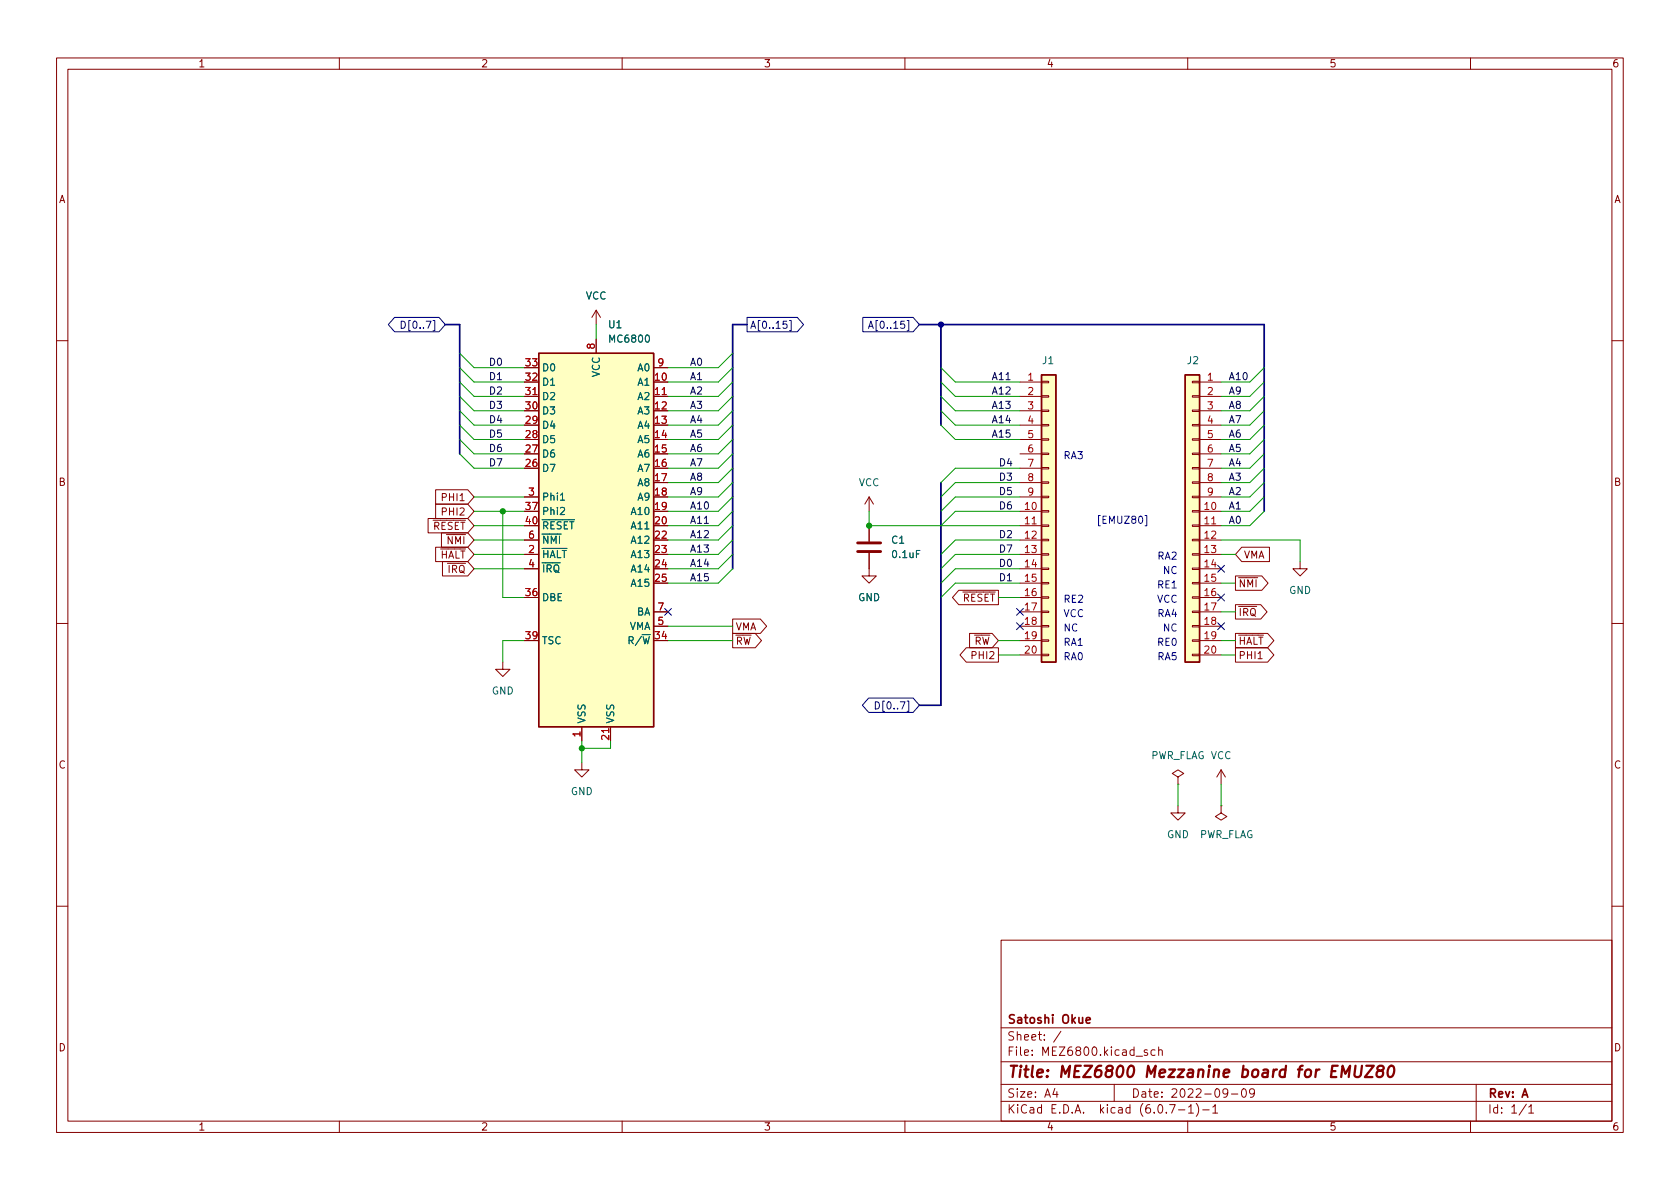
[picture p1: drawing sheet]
<svg xmlns="http://www.w3.org/2000/svg" width="297mm" height="210mm" viewBox="0 0 297 210" stroke-linecap="round" stroke-linejoin="round" font-family="sans-serif">
<g fill="none" stroke="#840000" stroke-width=".18">
<path d="M10 10.2h277v190.1h-277zM12 12.2h273v186.1h-273zM60 10.2v2M110 10.2v2M160 10.2v2M210 10.2v2M260 10.2v2M105.4 54.9l-.8 1.2M105.4 54.9v2.5M105.4 59.9v2.6M105.4 54.9l.8 1.2M10 60.2h2"/>
<path d="M92.7 70.1h2.5M115.6 70.1h2.5M115.6 65h2.5M180.3 67.6h3.8M180.3 70.1h3.8M180.3 72.6h3.8M180.3 75.2h3.8M180.3 77.7h3.8M184.1 77.6h1.3v.2h-1.3zM184.1 75.1h1.3v.2h-1.3zM184.1 72.5h1.3v.3h-1.3zM184.1 70h1.3v.2h-1.3z"/>
<path d="M184.1 67.4h1.3v.3h-1.3zM210.8 77.6h1.3v.2h-1.3zM210.8 75.1h1.3v.2h-1.3zM210.8 72.5h1.3v.3h-1.3zM210.8 70h1.3v.2h-1.3zM210.8 67.4h1.3v.3h-1.3zM212.1 67.6h3.8M212.1 70.1h3.8M212.1 72.6h3.8M212.1 75.2h3.8M212.1 77.7h3.8M285 60.2h2"/>
<path d="M75.7 91.7h7l1.1 1.3-1.1 1.2h-7zM77 89.1h5.7l1.1 1.3-1.1 1.3h-5.7zM77 86.6h5.7l1.1 1.3-1.1 1.2h-5.7zM77 96.8h5.7l1.1 1.2-1.1 1.3h-5.7zM78.1 94.2h4.6l1.1 1.3-1.1 1.3h-4.6zM78.2 99.3h4.5l1.1 1.3-1.1 1.2h-4.5zM92.7 95.5h2.5M92.7 98h2.5M92.7 87.9h2.5M153.7 97.8v4h1.2l-1.2 1.3-1.3-1.3h1.3M153.7 87.9v2.5M153.7 93v2.8"/>
<path d="M153.7 87.9l-.8 1.2M153.7 87.9l.7 1.2M180.3 90.4h3.8M180.3 93h3.8M180.3 95.5h3.8M180.3 98h3.8M180.3 80.3h3.8M180.3 82.8h3.8M180.3 85.3h3.8M180.3 87.9h3.8M184.1 97.9h1.3v.3h-1.3zM184.1 95.4h1.3v.2h-1.3z"/>
<path d="M184.1 92.8h1.3v.3h-1.3zM184.1 90.3h1.3v.2h-1.3zM184.1 87.8h1.3v.2h-1.3zM184.1 85.2h1.3v.3h-1.3zM184.1 82.7h1.3v.2h-1.3zM184.1 80.1h1.3v.3h-1.3zM210.8 97.9h1.3v.3h-1.3zM210.8 95.4h1.3v.2h-1.3zM210.8 92.8h1.3v.3h-1.3zM210.8 90.3h1.3v.2h-1.3zM210.8 87.8h1.3v.2h-1.3zM210.8 85.2h1.3v.3h-1.3z"/>
<path d="M210.8 82.7h1.3v.2h-1.3zM210.8 80.1h1.3v.3h-1.3zM212.1 90.4h3.8M212.1 93h3.8M212.1 95.5h3.8M212.1 98h3.8M212.1 80.3h3.8M212.1 82.8h3.8M212.1 85.3h3.8M212.1 87.9h3.8M219.6 96.8h4.9v2.5h-4.9l-1.2-1.3zM229.9 99.3v1.3h1.2l-1.2 1.2-1.3-1.2h1.3"/>
<path d="M10 110.2h2M88.9 117.1v1.3h1.3l-1.3 1.2-1.3-1.2h1.3M92.7 100.6h2.5M115.6 108.2h2.5M115.6 110.7h2.5M129.5 112h4l1.1 1.3-1.1 1.2h-4zM129.5 109.5h4.9l1.2 1.2-1.2 1.3h-4.9zM169.5 104.4h7v2.5h-7l-1.1-1.2zM170.8 114.5h5.7v2.6h-5.7l-1.1-1.3zM171.4 112h4l1.1 1.3-1.1 1.2h-4zM180.3 100.6h3.8M180.3 103.1h3.8"/>
<path d="M180.3 105.7h3.8M180.3 108.2h3.8M180.3 110.7h3.8M180.3 113.3h3.8M180.3 115.8h3.8M184.1 115.7h1.3v.2h-1.3zM184.1 113.2h1.3v.2h-1.3zM184.1 110.6h1.3v.3h-1.3zM184.1 108.1h1.3v.2h-1.3zM184.1 105.5h1.3v.3h-1.3zM184.1 103h1.3v.2h-1.3zM184.1 100.5h1.3v.2h-1.3z"/>
<path d="M210.8 115.7h1.3v.2h-1.3zM210.8 113.2h1.3v.2h-1.3zM210.8 110.6h1.3v.3h-1.3zM210.8 108.1h1.3v.2h-1.3zM210.8 105.5h1.3v.3h-1.3zM210.8 103h1.3v.2h-1.3zM210.8 100.5h1.3v.2h-1.3zM212.1 100.6h3.8M212.1 103.1h3.8M212.1 105.7h3.8M212.1 108.2h3.8M212.1 110.7h3.8"/>
<path d="M212.1 113.3h3.8M212.1 115.8h3.8M218.4 114.5h5.7l1.1 1.3-1.1 1.3h-5.7zM218.4 106.9h4.5l1.1 1.3-1.1 1.3h-4.5zM218.4 112h5.7l1.1 1.3-1.1 1.2h-5.7zM218.4 101.8h4.7l1.1 1.3-1.1 1.3h-4.7zM222.4 116.5h.8M285 110.2h2M102.9 134.9v1.2h1.2l-1.2 1.3-1.3-1.3h1.3M102.9 128.5v2.6M107.9 128.5v2.6M208.3 137.4l1-.6-1-.7-1 .7 1 .6v1.3"/>
<path d="M208.3 138.7h.1M215.9 136.1l-.8 1.3M215.9 136.1v2.6M215.9 136.1l.8 1.3M208.3 142.5v1.3h1.2l-1.2 1.2-1.3-1.2h1.3M215.9 142.5v1.3l1 .6-1 .6-1-.6 1-.6M215.9 142.5h.1M10 160.2h2M177 166.3h108v32h-108zM285 160.2h2M60 198.3v2M110 198.3v2"/>
<path d="M160 198.3v2M177 194.8h108M177 191.8h108M177 187.8h108M177 181.8h108M186.5 192.5l-.4 1h1M186.9 193v1M187.6 182.4l-1.3 1.9M197 191.8v3M202.9 185.7l-.4-.1-.2 .2 .1 .3 .5 .1v.4h-.6M204.2 185.7l-.4-.1-.3 .3v.4l.1 .3h.6M204.9 185.8l.2-.2 .3 .1 .1 .9"/>
<path d="M204.9 185.1v1.5M206.8 195.3h1l-.7 1.5M208.4 196.3h1.1M210 198.3v2M210.1 195.8l.5-.5v1.5M210.1 196.8h.9M211.5 195.1a1.72 1.72 0 0 1 0 2.3M212.6 196.3h1.2M214.4 195.8l.5-.5v1.5M214.4 196.8h.9M217.1 193.2l-.3 .3h-.3l-.3-.3 .2-.6 .4-.1 .2 .2a.99 .99 0 0 1-.4 1.3h-.2M217.7 193.5h1.2"/>
<path d="M219.7 192.6l.2-.1a.81 .81 0 0 1 .5 .7 .81 .81 0 0 1-.3 .8h-.1a.81 .81 0 0 1-.6-.6 .81 .81 0 0 1 .3-.8zM221.8 193.2l-.3 .3-.4-.1-.2-.2 .2-.6 .4-.1 .2 .2a.99 .99 0 0 1-.3 1.3h-.3M260 198.3v2M261 191.8v6.5M269.9 195.3l-1.3 1.9M270.3 195.8l.4-.5v1.5M270.3 196.8h.9"/>
</g>
<path d="M237.1 190.5l.3-2 .5 1.4 .8-1.4-.2 2M239.7 188.5l-.2 1.6 .1 .3a.66 .66 0 0 0 1-.3l.2-1.6M241.6 188.5h1.3l-1.6 2h1.4M243.8 189.3l-.2-.2-.1-.3a.64 .64 0 0 1 1.1-.1l.1 .2a.66 .66 0 0 1-.9 .4 .65 .65 0 0 0-.3 1.1 .65 .65 0 0 0 .9-.1 .65 .65 0 0 0 0-.9l-.2-.1M245.6 188.7a.46 .46 0 0 1 .5-.2 .46 .46 0 0 1 .4 .3 1.15 1.15 0 0 1-.8 1.7l-.2-.1a1.54 1.54 0 0 1 .1-1.7z" fill="none" stroke="#840000" stroke-width=".4"/>
<path d="M192.1 180.4l.7-.1-.1-.3-.4-.1-.2 .2v.8h.6" fill="none" stroke="#840000" stroke-width=".3"/>
<g fill="#ffffc2" stroke="#ffffc2" stroke-width=".18">
<path d="M209.5 66.3h2.6v50.8h-2.6z"/>
<path d="M184.1 66.3h2.6v50.8h-2.6z"/>
<path d="M95.2 62.5h20.4v66h-20.4z"/>
</g>
<path d="M95.2 62.5h20.4v66h-20.4zM184.1 66.3h2.6v50.8h-2.6zM209.5 66.3h2.6v50.8h-2.6z" fill="none" stroke="#840000" stroke-width=".25"/>
<path d="M151.6 97.5h4.1M151.6 96h4.1" fill="none" stroke="#840000" stroke-width=".51"/>
<path d="M99.1 88.5h.7" fill="none" stroke="#006464" stroke-width=".18"/>
<g fill="none" stroke="#000084" stroke-width=".18">
<path d="M69.8 56.1h7.8l1.1 1.3-1.1 1.3h-7.8l-1.1-1.3zM70.9 56.8a.64 .64 0 0 1 .8 .6 .64 .64 0 0 1-.8 .7zM132.1 56.1h8.9l1.1 1.3-1.1 1.3h-8.9zM139.1 56.8h-.6l-.1 .6 .2-.1h.4l.2 .2-.1 .4-.2 .2-.5-.2M139.6 56.7h.3v1.8h-.3M152.6 56.1h8.8l1.2 1.3-1.2 1.3h-8.8zM153.6 58.1l.4-1.3 .4 1.3M153.7 57.7h.6M215.3 100l1.2 1.2M216.5 100l-1.2 1.2M117.5 107.6l1.2 1.2M118.7 107.6l-1.2 1.2"/>
<path d="M179.7 107.6l1.2 1.2M179.7 110.1l1.2 1.2M180.9 107.6l-1.2 1.2M180.9 110.1l-1.2 1.2M215.3 105l1.2 1.3M215.3 110.1l1.2 1.2M216.5 105l-1.2 1.3M216.5 110.1l-1.2 1.2M153.6 123.4h7.8l1.2 1.3-1.2 1.3h-7.8l-1.1-1.3zM154.8 124.1a.64 .64 0 0 1 .7 .6 .64 .64 0 0 1-.7 .7z"/>
</g>
<path d="M194.5 91.2h-.3v1.8h.3" fill="none" stroke="#0000c2" stroke-width=".18"/>
<path d="M78.7 57.4h2.6v22.9M132.1 57.4h-2.6v43.2M162.6 57.4h60.9v33M166.4 57.4v17.8M166.4 85.3v39.4h-3.8" fill="none" stroke="#000084" stroke-width=".3"/>
<g fill="none" stroke="#009600" stroke-width=".18">
<path d="M105.4 57.4v2.5M81.3 75.2l2.5 2.5h8.9M81.3 77.7l2.5 2.6h8.9M81.3 72.6l2.5 2.6h8.9M81.3 67.6l2.5 2.5h8.9M81.3 62.5l2.5 2.5h8.9M81.3 70.1l2.5 2.5h8.9M81.3 65l2.5 2.6h8.9M129.5 75.2l-2.5 2.5h-8.9M129.5 77.7l-2.5 2.6h-8.9M129.5 72.6l-2.5 2.6h-8.9M129.5 67.6l-2.5 2.5h-8.9"/>
<path d="M129.5 62.5l-2.5 2.5h-8.9M129.5 70.1l-2.5 2.5h-8.9M129.5 65l-2.5 2.6h-8.9M166.4 75.2l2.5 2.5h11.4M166.4 72.6l2.5 2.6h11.4M166.4 67.6l2.5 2.5h11.4M166.4 70.1l2.5 2.5h11.4M166.4 65l2.5 2.6h11.4M223.5 75.2l-2.5 2.5h-5.1M223.5 77.7l-2.5 2.6h-5.1M223.5 72.6l-2.5 2.6h-5.1M223.5 67.6l-2.5 2.5h-5.1"/>
<path d="M223.5 70.1l-2.5 2.5h-5.1M223.5 65l-2.5 2.6h-5.1M81.3 80.3l2.5 2.5h8.9M83.8 90.4h8.9M83.8 98h8.9M83.8 87.9h8.9M83.8 95.5h8.9M83.8 93h8.9M88.9 90.4v15.3h3.8M129.5 80.3l-2.5 2.5h-8.9M129.5 87.9l-2.5 2.5h-8.9M129.5 95.5l-2.5 2.5h-8.9"/>
<path d="M129.5 82.8l-2.5 2.5h-8.9M129.5 85.3l-2.5 2.6h-8.9M129.5 98l-2.5 2.6h-8.9M129.5 93l-2.5 2.5h-8.9M129.5 90.4l-2.5 2.6h-8.9M153.7 90.4v2.6h26.6M180.3 82.8h-11.4l-2.5 2.5M180.3 90.4h-11.4l-2.5 2.6M180.3 98h-11.4l-2.5 2.6M180.3 85.3h-11.4l-2.5 2.6M180.3 87.9h-11.4l-2.5 2.5M180.3 95.5h-11.4l-2.5 2.5"/>
<path d="M215.9 98h2.5M215.9 95.5h14v3.8M223.5 80.3l-2.5 2.5h-5.1M223.5 87.9l-2.5 2.5h-5.1M223.5 82.8l-2.5 2.5h-5.1M223.5 85.3l-2.5 2.6h-5.1M223.5 90.4l-2.5 2.6h-5.1M83.8 100.6h8.9M92.7 113.3h-3.8v3.8M118.1 113.3h11.4M118.1 110.7h11.4M129.5 100.6l-2.5 2.5h-8.9"/>
<path d="M176.5 113.3h3.8M176.5 105.7h3.8M176.5 115.8h3.8M180.3 103.1h-11.4l-2.5 2.6M180.3 100.6h-11.4l-2.5 2.5M215.9 113.3h2.5M215.9 103.1h2.5M215.9 108.2h2.5M215.9 115.8h2.5M102.9 131.1v3.8M107.9 131.1v1.2h-5M208.3 138.7v3.8"/>
<path d="M215.9 138.7v3.8"/>
</g>
<g fill="#009600" stroke="#009600" stroke-width=".18">
<circle cx="88.9" cy="90.4" r=".46"/>
<circle cx="102.9" cy="132.3" r=".46"/>
<circle cx="153.7" cy="93" r=".46"/>
</g>
<circle cx="166.4" cy="57.4" r=".46" fill="#000084" stroke="#000084" stroke-width=".18"/>
<text font-size="2.8" fill="#840000" x="178" y="190.6">Title: MEZ6800 Mezzanine board for EMUZ80</text>
<g font-size="2.1" fill="#840000">
<text x="178" y="184">Sheet: /</text>
<text x="178" y="181">Satoshi Okue</text>
<text x="178" y="186.7">File: MEZ6800.kicad_sch</text>
<text x="178" y="196.9">KiCad E.D.A. kicad (6.0.7-1)-1</text>
<text x="178" y="194.1">Size: A4</text>
<text x="200" y="194.1">Date: 2022-09-09</text>
<text x="263" y="194.1">Rev: A</text>
<text x="263" y="196.9">Id: 1/1</text>
</g>
<g font-size="1.8" fill="#840000">
<text x="35" y="11.9">1</text>
<text x="85" y="11.9">2</text>
<text x="135" y="11.9">3</text>
<text x="185" y="11.9">4</text>
<text x="235" y="11.9">5</text>
<text x="285" y="11.9">6</text>
<text x="10.3" y="35.9">A</text>
<text x="285.3" y="35.9">A</text>
<text x="10.3" y="85.9">B</text>
<text x="78.5" y="88.6">PHI1</text>
<text x="285.3" y="85.9">B</text>
<text x="75.1" y="93.7">~{RESET}</text>
<text x="78.5" y="91.1">PHI2</text>
<text x="76.3" y="98.8">~{HALT}</text>
<text x="77.8" y="96.2">~{NMI}</text>
<text x="77.9" y="101.3">~{IRQ}</text>
<text x="219.9" y="98.8">VMA</text>
<text x="168.8" y="106.4">~{RESET}</text>
<text x="218.9" y="103.8">~{NMI}</text>
<text x="130" y="111.5">VMA</text>
<text x="218.9" y="108.9">~{IRQ}</text>
<text x="130" y="114">~{RW}</text>
<text x="170.8" y="114">~{RW}</text>
<text x="172.1" y="116.5">PHI2</text>
<text x="218.9" y="116.5">PHI1</text>
<text x="218.9" y="114">~{HALT}</text>
<text x="10.3" y="135.9">C</text>
<text x="285.3" y="135.9">C</text>
<text x="10.3" y="185.9">D</text>
<text x="285.3" y="185.9">D</text>
<text x="35" y="199.9">1</text>
<text x="85" y="199.9">2</text>
<text x="135" y="199.9">3</text>
<text x="185" y="199.9">4</text>
<text x="235" y="199.9">5</text>
<text x="285" y="199.9">6</text>
</g>
<g font-size="1.8" fill="#006464">
<text x="103.5" y="53">VCC</text>
<text x="107.6" y="58">U1</text>
<text x="95.8" y="65.7">D0</text>
<text x="107.9" y="60.6">MC6800</text>
<text x="112.8" y="65.7">A0</text>
<text x="184.3" y="64.4">J1</text>
<text x="209.9" y="64.4">J2</text>
<text x="95.8" y="70.7">D2</text>
<text x="95.8" y="68.2">D1</text>
<text x="106" y="66.7" transform="rotate(-90 106 66.7)">VCC</text>
<text x="112.8" y="68.2">A1</text>
<text x="112.8" y="70.7">A2</text>
<text x="95.8" y="75.8">D4</text>
<text x="95.8" y="73.3">D3</text>
<text x="112.8" y="73.3">A3</text>
<text x="112.8" y="75.8">A4</text>
<text x="95.8" y="83.4">D7</text>
<text x="95.8" y="80.9">D6</text>
<text x="95.8" y="78.4">D5</text>
<text x="112.8" y="78.4">A5</text>
<text x="112.8" y="80.9">A6</text>
<text x="112.8" y="83.4">A7</text>
<text x="95.8" y="88.5">Phi1</text>
<text x="112.8" y="86">A8</text>
<text x="112.8" y="88.5">A9</text>
<text x="151.8" y="86">VCC</text>
<text x="95.8" y="91.1">Phi2</text>
<text x="95.8" y="93.6">~{RESET}</text>
<text x="111.8" y="91.1">A10</text>
<text x="111.8" y="93.6">A11</text>
<text x="95.8" y="98.7">~{HALT}</text>
<text x="95.8" y="101.2">~{IRQ}</text>
<text x="95.8" y="96.1">~{NMI}</text>
<text x="111.8" y="96.1">A12</text>
<text x="111.8" y="98.7">A13</text>
<text x="111.8" y="101.2">A14</text>
<text x="157.7" y="96.1">C1</text>
<text x="157.9" y="98.7">0.1uF</text>
<text x="95.8" y="106.3">DBE</text>
<text x="111.8" y="103.8">A15</text>
<text x="151.7" y="106.3">GND</text>
<text x="227.9" y="105">GND</text>
<text x="95.8" y="113.9">TSC</text>
<text x="110.2" y="113.9">R/~{W}</text>
<text x="111.1" y="111.4">VMA</text>
<text x="112.5" y="108.8">BA</text>
<text x="86.9" y="122.8">GND</text>
<text x="103.5" y="128" transform="rotate(-90 103.5 128)">VSS</text>
<text x="108.6" y="128" transform="rotate(-90 108.6 128)">VSS</text>
<text x="203.3" y="134.2">PWR_FLAG VCC</text>
<text x="100.9" y="140.6">GND</text>
<text x="206.3" y="148.2">GND</text>
<text x="211.9" y="148.2">PWR_FLAG</text>
</g>
<g font-size="1.8" fill="#000084">
<text x="71.9" y="58.1">D[0..7]</text>
<text x="132.6" y="58.1">A[0..15]</text>
<text x="154.7" y="58.1">A[0..15]</text>
<text x="155.7" y="125.4">D[0..7]</text>
</g>
<g font-size="1.8" fill="#0f0f0f">
<text x="86.4" y="64.7">D0</text>
<text x="121.9" y="64.7">A0</text>
<text x="86.4" y="69.7">D2</text>
<text x="86.4" y="67.2">D1</text>
<text x="121.9" y="67.2">A1</text>
<text x="121.9" y="69.7">A2</text>
<text x="175.3" y="69.7">A12</text>
<text x="175.3" y="67.2">A11</text>
<text x="217.2" y="69.7">A9</text>
<text x="217.2" y="67.2">A10</text>
<text x="86.4" y="74.8">D4</text>
<text x="86.4" y="72.3">D3</text>
<text x="86.4" y="77.4">D5</text>
<text x="121.9" y="77.4">A5</text>
<text x="121.9" y="72.3">A3</text>
<text x="121.9" y="74.8">A4</text>
<text x="175.3" y="77.4">A15</text>
<text x="175.3" y="74.8">A14</text>
<text x="175.3" y="72.3">A13</text>
<text x="217.2" y="72.3">A8</text>
<text x="217.2" y="74.8">A7</text>
<text x="217.2" y="77.4">A6</text>
<text x="86.4" y="82.4">D7</text>
<text x="86.4" y="79.9">D6</text>
<text x="121.9" y="82.4">A7</text>
<text x="121.9" y="79.9">A6</text>
<text x="176.5" y="82.4">D4</text>
<text x="217.2" y="79.9">A5</text>
<text x="217.2" y="82.4">A4</text>
<text x="121.9" y="85">A8</text>
<text x="121.9" y="87.5">A9</text>
<text x="176.5" y="85">D3</text>
<text x="176.5" y="87.5">D5</text>
<text x="217.2" y="87.5">A2</text>
<text x="217.2" y="85">A3</text>
<text x="121.9" y="95.1">A12</text>
<text x="121.9" y="92.6">A11</text>
<text x="121.9" y="90.1">A10</text>
<text x="176.5" y="90.1">D6</text>
<text x="176.5" y="95.1">D2</text>
<text x="217.2" y="90.1">A1</text>
<text x="217.2" y="92.6">A0</text>
<text x="121.9" y="97.7">A13</text>
<text x="121.9" y="100.2">A14</text>
<text x="176.5" y="97.7">D7</text>
<text x="176.5" y="100.2">D0</text>
<text x="121.9" y="102.8">A15</text>
<text x="176.5" y="102.8">D1</text>
</g>
<g font-size="1.8" fill="#a90000">
<text x="93" y="64.8">33</text>
<text x="105.2" y="61.7" transform="rotate(-90 105.2 61.7)">8</text>
<text x="116.3" y="64.8">9</text>
<text x="93" y="69.8">31</text>
<text x="93" y="67.3">32</text>
<text x="115.9" y="67.3">10</text>
<text x="115.9" y="69.8">11</text>
<text x="181.8" y="67.3">1</text>
<text x="181.8" y="69.8">2</text>
<text x="213.5" y="67.3">1</text>
<text x="213.5" y="69.8">2</text>
<text x="93" y="77.5">28</text>
<text x="93" y="74.9">29</text>
<text x="93" y="72.4">30</text>
<text x="115.9" y="72.4">12</text>
<text x="115.9" y="74.9">13</text>
<text x="115.9" y="77.5">14</text>
<text x="181.8" y="72.4">3</text>
<text x="181.8" y="74.9">4</text>
<text x="181.8" y="77.5">5</text>
<text x="213.5" y="72.4">3</text>
<text x="213.5" y="74.9">4</text>
<text x="213.5" y="77.5">5</text>
<text x="93" y="82.5">26</text>
<text x="93" y="80">27</text>
<text x="115.9" y="80">15</text>
<text x="115.9" y="82.5">16</text>
<text x="181.8" y="80">6</text>
<text x="181.8" y="82.5">7</text>
<text x="213.5" y="80">6</text>
<text x="213.5" y="82.5">7</text>
<text x="93.5" y="87.6">3</text>
<text x="115.9" y="85.1">17</text>
<text x="115.9" y="87.6">18</text>
<text x="181.8" y="85.1">8</text>
<text x="181.8" y="87.6">9</text>
<text x="213.5" y="85.1">8</text>
<text x="213.5" y="87.6">9</text>
<text x="93" y="90.2">37</text>
<text x="93" y="92.7">40</text>
<text x="93.5" y="95.2">6</text>
<text x="115.9" y="90.2">19</text>
<text x="115.9" y="92.7">20</text>
<text x="115.9" y="95.2">22</text>
<text x="181.3" y="90.2">10</text>
<text x="181.3" y="92.7">11</text>
<text x="181.3" y="95.2">12</text>
<text x="213" y="90.2">10</text>
<text x="213" y="92.7">11</text>
<text x="213" y="95.2">12</text>
<text x="93.5" y="97.8">2</text>
<text x="93.5" y="100.3">4</text>
<text x="115.9" y="97.8">23</text>
<text x="115.9" y="100.3">24</text>
<text x="181.3" y="97.8">13</text>
<text x="181.3" y="100.3">14</text>
<text x="213" y="97.8">13</text>
<text x="213" y="100.3">14</text>
<text x="93" y="105.4">36</text>
<text x="115.9" y="102.9">25</text>
<text x="116.3" y="107.9">7</text>
<text x="181.3" y="102.9">15</text>
<text x="181.3" y="105.4">16</text>
<text x="181.3" y="107.9">17</text>
<text x="213" y="102.9">15</text>
<text x="213" y="105.4">16</text>
<text x="213" y="107.9">17</text>
<text x="93" y="113">39</text>
<text x="115.9" y="113">34</text>
<text x="116.3" y="110.5">5</text>
<text x="181.3" y="110.5">18</text>
<text x="181.3" y="113">19</text>
<text x="213" y="110.5">18</text>
<text x="213" y="113">19</text>
<text x="181.3" y="115.6">20</text>
<text x="213" y="115.6">20</text>
<text x="102.6" y="130.3" transform="rotate(-90 102.6 130.3)">1</text>
<text x="107.7" y="130.8" transform="rotate(-90 107.7 130.8)">21</text>
</g>
<g font-size="1.8" fill="#0000c2">
<text x="188" y="81.2">RA3</text>
<text x="195" y="92.6">[EMUZ80]</text>
<text x="204.7" y="99">RA2</text>
<text x="205.7" y="101.5">NC</text>
<text x="188" y="106.6">RE2</text>
<text x="204.5" y="106.6">VCC</text>
<text x="204.8" y="104">RE1</text>
<text x="188" y="111.7">NC</text>
<text x="188" y="109.1">VCC</text>
<text x="204.7" y="109.1">RA4</text>
<text x="205.7" y="111.7">NC</text>
<text x="188" y="114.2">RA1</text>
<text x="188" y="116.7">RA0</text>
<text x="204.7" y="116.7">RA5</text>
<text x="204.8" y="114.2">RE0</text>
</g>
</svg>
